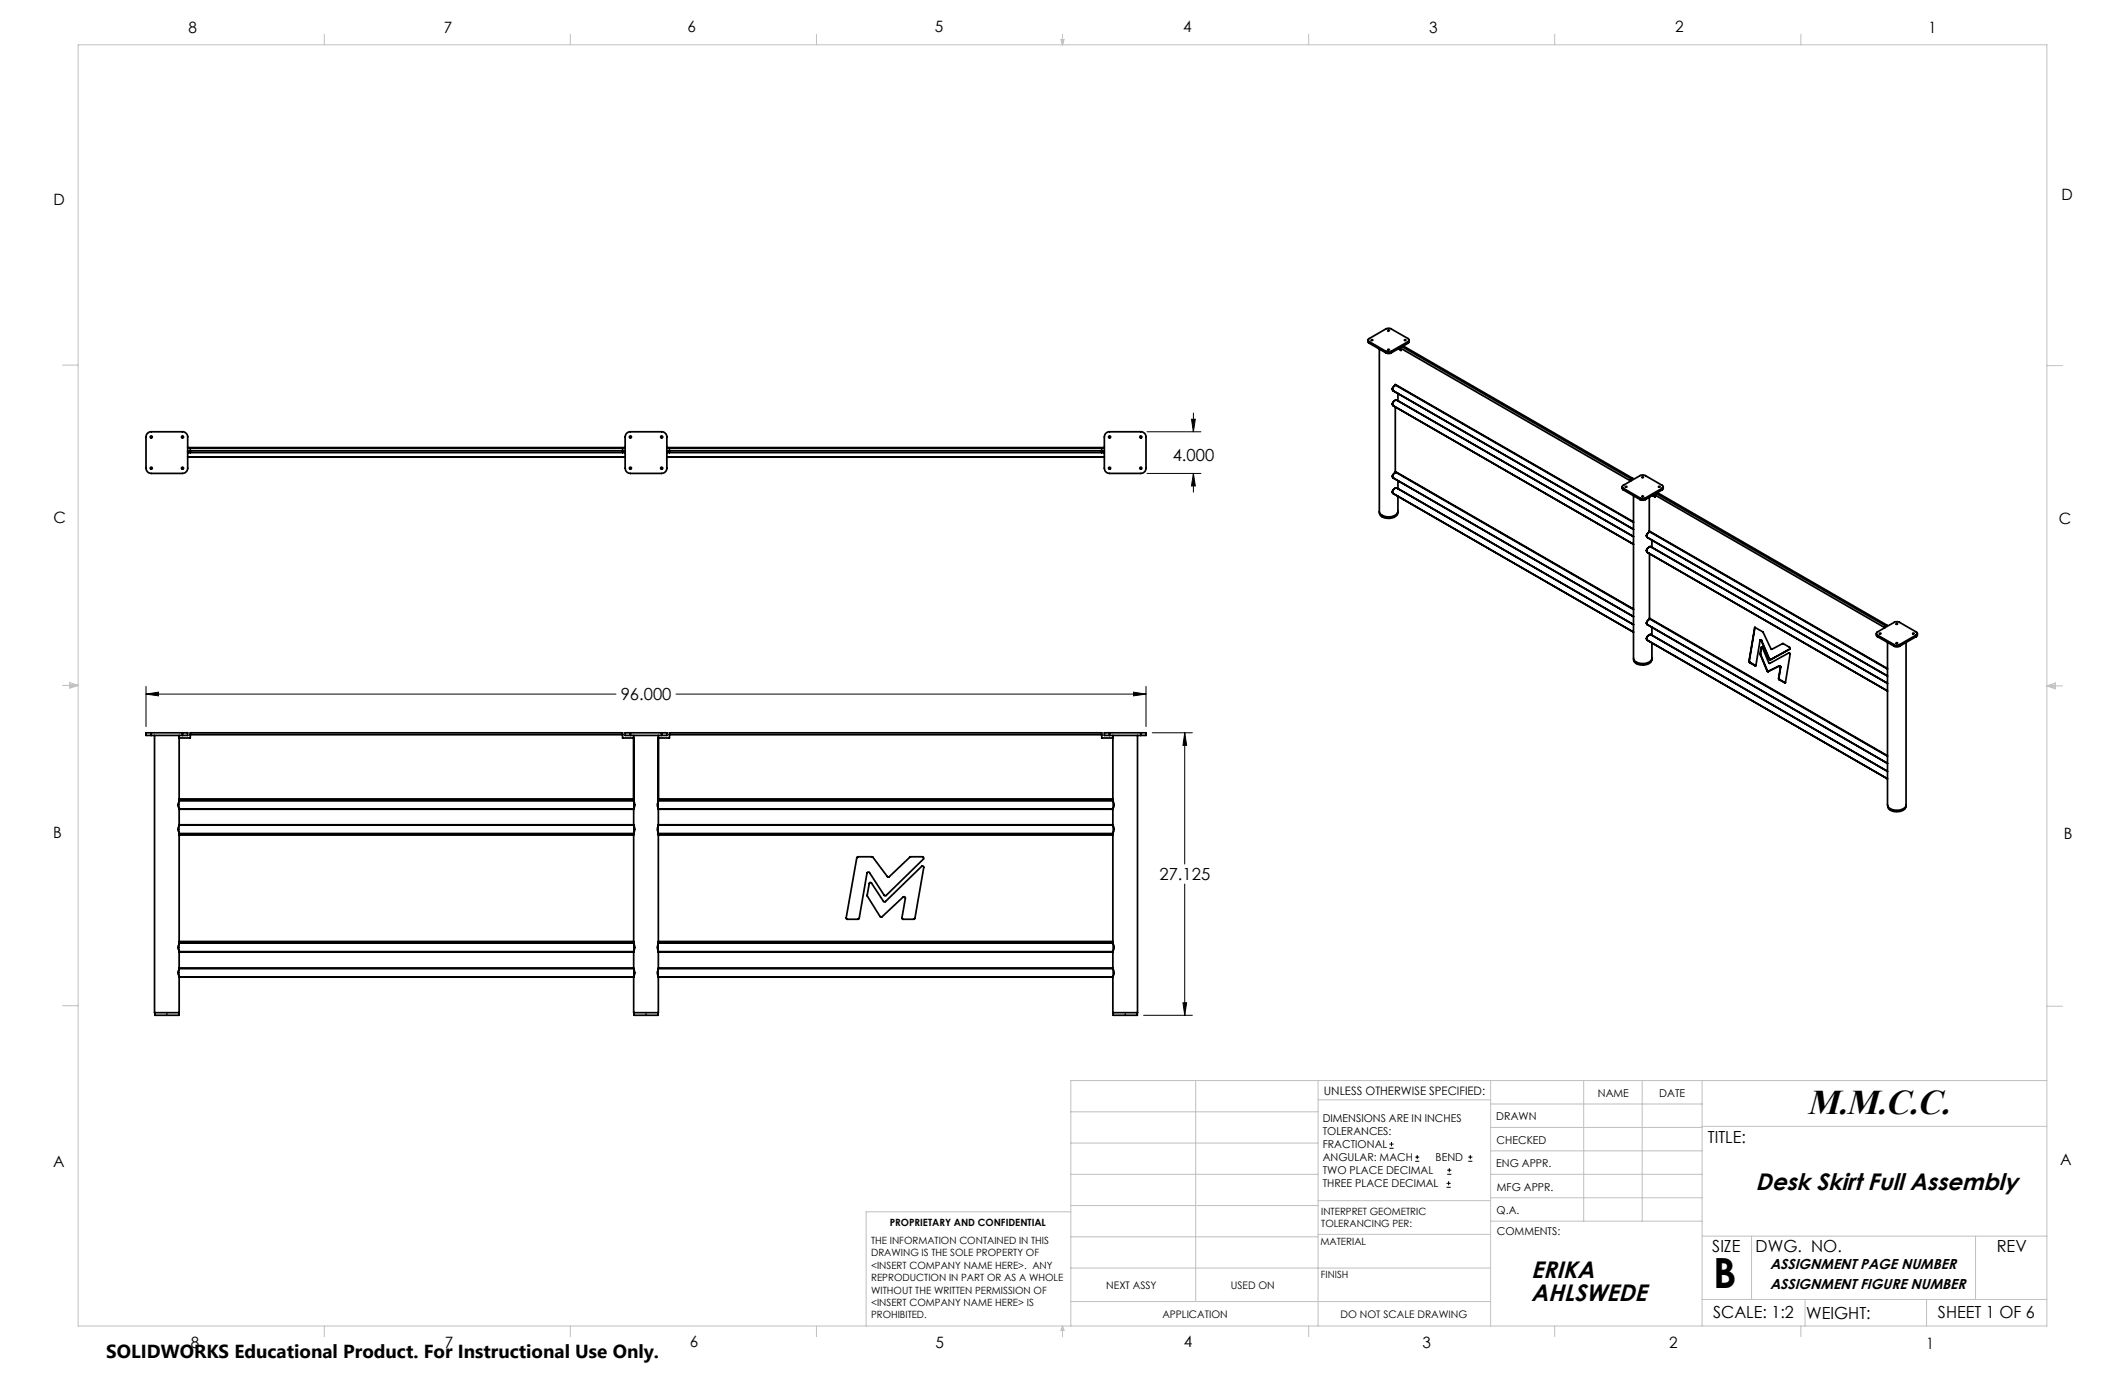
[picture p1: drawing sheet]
<svg xmlns="http://www.w3.org/2000/svg" width="432mm" height="279mm" viewBox="0 0 432 279" stroke-linecap="round" stroke-linejoin="round" font-family="sans-serif">
<g fill="none" stroke="#000" stroke-width=".2">
<path d="M233.1 87.7h10.9M233.1 96.2h10.9M242.1 85.2h.8l-.4 2.5zM242.5 96.2l.4 2.5h-.8zM242.5 83.9v3.8M242.5 96.2v3.8M29.7 139.5v8.1M232.9 139.5v8.1M29.7 141l2.5-.3v.7zM29.7 141h95.5M137.4 141h95.5M230.3 140.7l2.6 .3-2.6 .4z"/>
<path d="M234.1 148.9h8.2M240.7 148.9l.4 2.5h-.7zM240.7 148.9v26.7M240.7 179.6v26.7M232.4 206.3h9.9M240.4 203.8h.7l-.4 2.5zM282.3 233.3h.9M282.3 232.5h.9M282.8 232.1v.8M287.6 236h.8M287.6 235.1h.8M288 234.7v.8"/>
<path d="M294.1 238.6h.8M294.1 237.8h.8M294.5 237.4v.8M298.3 236h.9M298.3 235.1h.9M298.8 234.7v.8M293.9 241.3h.9M293.9 240.5h.9M294.4 240v.8"/>
</g>
<g fill="none" stroke="#c0c0c0" stroke-width=".2">
<path d="M15.9 9.1h400v260.4h-400zM65.9 6.9v2.2M115.9 6.9v2.2M165.9 6.9v2.2M215.6 8h.6l-.3 1.1zM215.7 8l.2 1.1M215.9 6.9v2.2M216 8l-.1 1.1M265.9 6.9v2.2M315.9 6.9v2.2M365.9 6.9v2.2M12.7 74.2h3.2"/>
<path d="M415.9 74.3h3.2M12.7 139.3h3.2M14.2 139.1l1.7 .2M14.2 138.7l1.7 .6-1.7 .5zM15.9 139.3l-1.7 .3M415.9 139.4h3.2M415.9 139.4l1.8-.6v1.2zM415.9 139.4l1.8 .3M417.7 139.2l-1.8 .2M12.7 204.4h3.2M243 219.6v44.9M267.8 219.6v49.9"/>
<path d="M302.9 219.6v49.9M321.8 219.6v28.5M333.7 219.6v28.5M345.9 219.6v49.9M415.9 204.5h3.2M415.9 219.6h-198.3v49.9M217.6 238.6h50.2M217.6 232.3h50.2M217.6 225.9h50.2M267.8 223.5h35.1M302.9 233.9h43M302.9 229.1h43"/>
<path d="M302.9 224.3h43M302.9 238.6h43M345.9 228.9h70M217.6 257.7h85.3M217.6 251.3h50.2M217.6 245h50.2M217.6 246.2h-41.6v23.3M267.8 250.8h35.1M267.8 244h35.1M302.9 248.1h43M302.9 243.4h43M345.9 251.2h70"/>
<path d="M355.9 251.2v12.9M401.4 251.2v12.9M65.9 269.5v2.1M115.9 269.5v2.1M165.9 269.5v2.1M215.9 269.5v2.1M215.9 269.5l.3 .8h-.6zM217.6 264.5h85.3M265.9 269.5v2.1M315.9 269.5v2.1M345.9 264.1h70M365.9 269.5v2.1"/>
<path d="M366.8 264.1v5.4M391.5 264.1v5.4"/>
</g>
<path d="M29.7 141l2.5-.3v.7zM230.3 140.7l2.6 .3-2.6 .4zM240.7 148.9l.4 2.5h-.7zM240.4 203.8h.7l-.4 2.5zM242.1 85.2h.8l-.4 2.5zM242.5 96.2l.4 2.5h-.8z" fill="#000"/>
<g fill="none" stroke="#000" stroke-width=".35">
<path d="M278 69.1v.4l.2 .2M278.2 69.4a.33 .33 0 0 1-.2-.3 .33 .33 0 0 1 .2-.3l3.7-2.1 .7 .1 3.5 2a.34 .34 0 0 1 .2 .3 .34 .34 0 0 1-.2 .3M278.2 69.7l3.4 2M278.2 69.4l3.4 2M278.2 69.4v.3M280.3 70.9v33a1.94 1.94 0 0 0 2.4 1.1l.5-.2a1 1 0 0 0 .9-.9v-3.1M281.6 71.4l.3 .1 .8-.1M281.6 71.7l.3 .1 .8-.1M281.6 71.4v.3M282.7 71.4v.3M282.9 79.1l.2 .3M282.9 79.1l.2 .3 48.8 28.2"/>
<path d="M283.1 78.6l.5-.4-.4 .3-.3 .6zM283.5 78.1l48.4 27.9M283.5 78.2l48.4 28M284.1 79.9v1.5M284.2 70.8l.5 .3M284.7 70.8l46.6 26.9M284.7 70.8v.4l-.6-.3M284.9 70.4l-.2 .4M284.9 70.4l46.6 26.9M284.9 70.4l-2.2 1.3M285.2 70.3l46.6 26.9M285.2 70.3l-.3 .1"/>
<path d="M286.1 69.4l-3.4 2M286.1 69.4v.3M286.1 69.7l-.9 .6M286.3 69.1v.4l-.2 .2M29.9 88.1l.7-.4h6.5a1.07 1.07 0 0 1 1 1.1v6.3a1.07 1.07 0 0 1-1 1.1h-6.4a1.07 1.07 0 0 1-1-1.1v-6.3zM38.1 92.9h88.9M38.1 92h88.9M38.1 91.8h.6M38.1 90.9h88.9M38.1 91.7h.6M38.7 91.6v.4M38.7 91.6v-.5h87.8v.5"/>
<path d="M38.7 91.6h87.8M126.5 91.6v.4M126.5 91.8h.5M126.5 91.7h.5M127.3 88.1l.6-.4h6.5a1.07 1.07 0 0 1 1.1 1.1v6.3a1.07 1.07 0 0 1-1.1 1.1h-6.3a1.07 1.07 0 0 1-1.1-1.1v-6.3zM135.5 92.9h88.9M135.5 92h88.9M135.5 91.8h.5M135.5 90.9h88.9M135.5 91.7h.5M136 91.6v.4M136 91.6v-.5h87.9v.5"/>
<path d="M136 91.6h87.9M223.9 91.6v.4M223.9 91.8h.5M223.9 91.7h.5M224.6 88.1l.7-.4h6.5a1.07 1.07 0 0 1 1.1 1.1v6.3a1.07 1.07 0 0 1-1.1 1.1h-6.3a1.07 1.07 0 0 1-1.1-1.1v-6.3zM283.1 82.4l48.8 28.2M283.1 97.1l48.8 28.2M283.1 82.4a.68 .68 0 0 1-.1-.8 .68 .68 0 0 1 .8-.3l48.1 27.7M283.5 95.8l.1 .2 48.3 27.9M283.5 82.7v13.1M283.5 95.8l48.4 28M283.6 96a.67 .67 0 0 0-.6 .4 .67 .67 0 0 0 .1 .7"/>
<path d="M284.1 97.7v1.6M329.6 98.9v.4l.3 .3M329.9 99.2a.33 .33 0 0 1-.3-.3 .33 .33 0 0 1 .3-.3l3.7-2.1 .7 .1 3.4 2a.33 .33 0 0 1 .3 .3 .33 .33 0 0 1-.3 .3M329.9 99.2l3.3 2M329.9 99.2v.4M329.9 99.6l3.3 1.9M330.3 98.8l.3 .2h-.3zM331.3 97.7v.1M331.3 97.6v.1M331.3 97.6v.2M331.5 97.3l-.2 .4M331.5 97.4l-.2 .2"/>
<path d="M331.5 97.3v.1M331.8 97.2l-.3 .1M331.8 97.2l-.3 .2M337.7 99.2l-3.3 2M337.7 99.2v.4M337.7 99.6l-3.3 1.9M338 98.9v.4l-.3 .3M280.3 104.2a1.62 1.62 0 0 0 2 1.1l1.1-.3a.79 .79 0 0 0 .6-.8M283.1 100.3l48.8 28.1M283.1 100.3a.7 .7 0 0 1-.1-.8 .7 .7 0 0 1 .8-.4l48.1 27.8M331.9 100.8v32.9a1.94 1.94 0 0 0 2.5 1.1l.5-.2a.91 .91 0 0 0 .8-.9v-3.1M333.2 101.2l.4 .1 .8-.1"/>
<path d="M333.2 101.5l.4 .1 .8-.1M333.2 101.2v.3M334.4 101.2v.3M334.6 108.9l.2 .3M334.6 111.9l.2-.5 .6-.3 48.1 27.8M334.6 111.9l.2 .4M334.8 109.2l48.7 28.2M334.8 112.3l48.7 28.1M335.1 107.9l.1 .2M335.1 101.1v6.8M335.1 107.9l48.4 28M335.2 112.5v13.1"/>
<path d="M335.2 108.1l48.3 27.9M335.2 108.1l-.4 .3-.2 .5M335.2 108.1l-.5 .4-.1 .4M335.7 109.7v1.5M335.8 100.6l.5 .3M336.3 100.6l46.6 26.9M336.3 100.6v.4l-.5-.3M336.5 100.3l-.2 .3M336.5 100.3l46.6 26.8M336.5 100.3l.3-.2 46.6 26.9M332 134a1.62 1.62 0 0 0 2 1.1l.9-.2a.9 .9 0 0 0 .7-.9M334.6 126.6l.2 .3"/>
<path d="M334.6 129.8l.2 .3M334.8 126.9l48.7 28.2M334.8 130.1l48.7 28.2M335.2 125.6v.2M335.2 125.6l48.3 28M335.2 125.8l48.3 27.9M335.2 125.8l-.4 .4-.2 .4M335.2 125.8l-.5 .4-.1 .4M335.4 128.9l-.4 .2-.4 .7M335.4 128.9l-.4 .2-.4 .4v.3M335.4 128.9l48.1 27.8M335.7 127.5v1.6"/>
<path d="M355.4 134.4l.1 .3M355.5 134.3l.1 .3M355.5 134.3l-.1 .1M355.5 134.7l1.2 .6M355.6 134.6l-.1 .1M355.6 134.6l1.1 .7M356.6 127.6l.1-.1 1.6 1 1.6 3.4 2.3-1.1 1.5 .8v.3M356.6 127.6l-1.2 6.8M356.6 127.5v.1M356.6 127.5l-1.1 6.8M356.6 127.5h.1M356.7 135.3h.1"/>
<path d="M356.8 135.2l-.1 .1M357.6 132.9l.1 .1M357.7 130l.3 .2M357.7 133l1.4 3.3M357.7 132.8l.1 .2M357.7 132.8l-.1 .1M357.8 133h-.1M357.8 133l1.3 3.3M357.9 130.2l-.2-.2-.9 5.2M357.9 131.6l.1-.1 .1 .1 1.4 3.2 4-2.2 .2 .1-.9 6M357.9 130.2l1.6 3.7M357.9 131.6l-.3 1.3"/>
<path d="M358 130.2h-.1M358 130.2l1.6 3.7M358 131.5l-.1 .1M358 131.5h.1M358 131.5l-.3 1.3M359.1 136.3l.2 .1M359.1 136.3h.1M359.5 133.9l.2 .2M359.6 133.9l.2 .2M359.6 133.9h-.1M359.8 134.1h-.1M361.4 137.8l.1 .3"/>
<path d="M361.5 137.8l.1 .3M361.5 137.8h-.1M361.5 135.3l.3 .3M361.5 138.1l1.2 .6M361.6 138.1l1.1 .6M361.6 138.1h-.1M361.8 135.6l-.4 2.2M361.8 135.6l-.2-.3-2.4 1.2-.1-.2M361.8 135.6h.1M361.8 135.6l-.3 2.2M362.7 138.7h.1M362.8 138.7h-.1"/>
<path d="M363.7 131.9l-4 2.2M363.7 131.9l-3.9 2.2M381.3 128.7v.4l.2 .3M381.5 129a.34 .34 0 0 1-.2-.3 .34 .34 0 0 1 .2-.3l3.7-2.1 .7 .1 3.5 2a.33 .33 0 0 1 .2 .3 .33 .33 0 0 1-.2 .3M381.5 129l3.4 2M381.5 129v.4M381.5 129.4l3.4 1.9M382.9 127.5v.1M383 127.5h-.1M383 127.5v.1M383.1 127.1l-.2 .4M383.1 127.2l-.1 .3"/>
<path d="M383.1 127.1v.1M383.4 127l-.3 .2M383.4 127l-.3 .1M383.5 130.6v32.9a2.13 2.13 0 0 0 3 .9h.2a.85 .85 0 0 0 .6-.9v-32.9M384.9 131l.3 .1 .8-.1M384.9 131.3l.3 .1 .8-.1M384.9 131v.3M386 131v.3M389.4 129l-3.4 2M389.4 129v.4M389.4 129.4l-3.4 1.9M389.6 128.7v.4l-.2 .3"/>
<path d="M30.7 148.9h-1v.5h1M30.7 148.9h6.4M30.7 149.4h6.4M30.7 148.9v.5M31.4 149.4v56.4h5v-7.3M36.4 149.4v13.3M37.1 148.9h1v.5h-1M37.1 148.9v.5M38.7 149.3v-.4h87.8v.4M38.7 149.3h87.8M38.7 149.3v.7h-2.3M126.5 149.3v.7h2.3"/>
<path d="M128.1 148.9h-1.1v.5h1.1M128.1 148.9h6.3M128.1 148.9v.5M128.1 149.4h6.3M128.8 149.4v13.3M133.8 149.4v13.3M134.4 148.9h1.1v.5h-1.1M134.4 148.9v.5M136 149.3v-.4h87.9v.4M136 149.3h87.9M136 149.3v.7h-2.2M223.9 149.3v.7h2.2"/>
<path d="M225.5 148.9h-1.1v.5h1.1M225.5 148.9h6.3M225.5 149.4h6.3M225.5 148.9v.5M226.1 149.4v13.3M231.1 149.4v56.4h-5v-7.3M231.8 148.9h1.1v.5h-1.1M231.8 148.9v.5M36.3 163.5l.1 .9M36.4 162.7l-.1 .8M36.4 167.6l-.1 .6 .1 1.2M36.4 164.4v3.2h92.4v-3.2"/>
<path d="M36.4 164.4h92.4M36.4 162.7h92.4M36.4 169.7h92.4M36.4 162.3h92.4M128.8 162.7l.1 .8M128.8 167.6v.1a2.16 2.16 0 0 1 0 1.7M128.9 163.5l-.1 .9M133.6 163.5l.2 .9M133.6 168.5l.2 .9M133.8 162.7l-.2 .8M133.8 167.6l-.2 .9M133.8 164.4v3.2"/>
<path d="M133.8 169.4v22.2M133.8 164.4h92.3M133.8 162.7h92.3M133.8 169.4h92.3M133.8 167.6h92.3M133.8 169.7h92.3M133.8 162.3h92.3M174.1 174.2l3.2-.1 3.2 4.1 4.4-4.1h2.6l.2 .2-7.7 7.7-.3-.1-3-4.6a.28 .28 0 0 0-.3-.1 .28 .28 0 0 0-.2 .2l-1.6 9.3-2.5 .1-.2-.3zM176.7 179.4h.4l2.4 3.8 .3 .1 7.5-7.3a.26 .26 0 0 1 .3 0 .26 .26 0 0 1 .1 .2l-1.8 10.4-.2 .2h-2.3l-.1-.2 .7-4.1a.28 .28 0 0 0-.2-.3 .28 .28 0 0 0-.3 .1l-4.3 4h-.2l-2.8-4.2zM226.1 162.7l.2 .8M226.1 167.6l.2 .9M226.1 164.4v3.2"/>
<path d="M226.1 169.4v22.2M226.3 163.5l-.2 .9M226.3 168.5l-.2 .9M383.6 163.8a1.57 1.57 0 0 0 2 1.1l.9-.2a1.1 1.1 0 0 0 .8-.9M36.4 191.6l-.1 .6 .1 1.2M36.4 196.8l-.1 .6 .1 1.1M36.4 191.6v-22.2h92.4v22.2M36.4 193.4v3.4M36.4 193.4h92.4M36.4 191.6h92.4M36.4 198.5h92.4M36.4 196.8h92.4"/>
<path d="M36.4 191.3h92.4M128.8 198.5v7.3h5M128.8 191.6v.1a2.25 2.25 0 0 1 0 1.7M128.8 196.8v.1a2.16 2.16 0 0 1 0 1.6M128.8 193.4v3.4M133.6 192.5l.2 .9M133.6 197.7l.2 .8M133.8 191.6l-.2 .9M133.8 196.8l-.2 .9M133.8 198.5l-.1 7.8h-4.9v-.5M133.8 193.4v3.4M133.8 193.4h92.3"/>
<path d="M133.8 191.6h92.3M133.8 198.5h92.3M133.8 196.8h92.3M133.8 191.3h92.3M226.1 191.6l.2 .9M226.1 196.8l.2 .9M226.1 193.4v3.4M226.3 192.5l-.2 .9M226.3 197.7l-.2 .8M31.5 205.8v.5h4.9v-.5M226.2 205.8v.5h4.9v-.5"/>
<circle cx="278.8" cy="69.1" r=".13"/>
<circle cx="282.2" cy="71.1" r=".13"/>
<circle cx="282.2" cy="67.2" r=".13"/>
<circle cx="285.6" cy="69.1" r=".13"/>
<circle cx="30.8" cy="95.1" r=".22"/>
<circle cx="30.8" cy="88.8" r=".22"/>
<circle cx="37.1" cy="95.1" r=".22"/>
<circle cx="37.1" cy="88.8" r=".22"/>
<circle cx="128.1" cy="95.1" r=".22"/>
<circle cx="128.1" cy="88.8" r=".22"/>
<circle cx="134.5" cy="95.1" r=".22"/>
<circle cx="134.5" cy="88.8" r=".22"/>
<circle cx="225.5" cy="95.1" r=".22"/>
<circle cx="225.5" cy="88.8" r=".22"/>
<circle cx="231.8" cy="95.1" r=".22"/>
<circle cx="231.8" cy="88.8" r=".22"/>
<circle cx="333.8" cy="97" r=".13"/>
<circle cx="337.2" cy="99" r=".14"/>
<circle cx="333.8" cy="100.9" r=".13"/>
<circle cx="382.1" cy="128.8" r=".13"/>
<circle cx="385.5" cy="130.7" r=".13"/>
<circle cx="385.5" cy="126.8" r=".13"/>
<circle cx="388.8" cy="128.8" r=".13"/>
</g>
<text font-size="8.5" x="348.1" y="261.8">B</text>
<text font-size="7.3" x="367.2" y="226.3">M.M.C.C.</text>
<g font-size="4.8">
<text x="356.7" y="241.9">Desk Skirt Full Assembly</text>
<text x="311.2" y="259.8">ERIKA</text>
<text x="311.2" y="264.3">AHLSWEDE</text>
</g>
<text font-size="3.8" x="21.6" y="276">SOLIDWORKS Educational Product. For Instructional Use Only.</text>
<g font-size="3.4">
<text x="238.3" y="93.7">4.000</text>
<text x="126.1" y="142.3">96.000</text>
<text x="235.6" y="178.9">27.125</text>
<text x="347.1" y="232.3">TITLE:</text>
<text x="347.9" y="254.3">SIZE</text>
<text x="356.7" y="254.4">DWG. NO.</text>
<text x="405.7" y="254.5">REV</text>
<text x="348.1" y="267.9">SCALE: 1:2</text>
<text x="367" y="268">WEIGHT:</text>
<text x="393.8" y="267.9">SHEET 1 OF 6</text>
</g>
<g font-size="3.2">
<text x="38.3" y="6.7">8</text>
<text x="90.2" y="6.7">7</text>
<text x="139.7" y="6.5">6</text>
<text x="190" y="6.5">5</text>
<text x="240.4" y="6.5">4</text>
<text x="290.4" y="6.7">3</text>
<text x="340.4" y="6.5">2</text>
<text x="391.9" y="6.7">1</text>
<text x="10.9" y="41.6">D</text>
<text x="418.9" y="40.7">D</text>
<text x="10.9" y="106.3">C</text>
<text x="418.4" y="106.4">C</text>
<text x="10.8" y="170.2">B</text>
<text x="419.4" y="170.6">B</text>
<text x="10.8" y="237.2">A</text>
<text x="418.6" y="236.8">A</text>
<text x="38.8" y="273.8">8</text>
<text x="90.4" y="273.8">7</text>
<text x="140.2" y="273.8">6</text>
<text x="190.1" y="273.9">5</text>
<text x="240.5" y="273.8">4</text>
<text x="289" y="273.9">3</text>
<text x="339.1" y="273.8">2</text>
<text x="391.4" y="274.1">1</text>
</g>
<g font-size="2.9">
<text x="359.7" y="257.8">ASSIGNMENT PAGE NUMBER</text>
<text x="359.7" y="261.8">ASSIGNMENT FIGURE NUMBER</text>
</g>
<text font-size="2.4" x="269" y="222.4">UNLESS OTHERWISE SPECIFIED:</text>
<g font-size="2.2">
<text x="268.8" y="228">DIMENSIONS ARE IN INCHES</text>
<text x="304.1" y="227.7">DRAWN</text>
<text x="324.7" y="222.9">NAME</text>
<text x="337.2" y="222.9">DATE</text>
<text x="268.8" y="230.6">TOLERANCES:</text>
<text x="268.8" y="233.3">FRACTIONAL</text>
<text x="304.1" y="232.6">CHECKED</text>
<text x="268.8" y="236">ANGULAR: MACH</text>
<text x="268.8" y="238.6">TWO PLACE DECIMAL</text>
<text x="291.7" y="236">BEND</text>
<text x="304" y="237.2">ENG APPR.</text>
<text x="268.8" y="241.3">THREE PLACE DECIMAL</text>
<text x="304.2" y="241.9">MFG APPR.</text>
<text x="304.1" y="246.7">Q.A.</text>
<text x="304.1" y="250.9">COMMENTS:</text>
</g>
<g font-size="2.1">
<text x="224.8" y="262">NEXT ASSY</text>
<text x="250.1" y="261.9">USED ON</text>
<text x="236.2" y="267.8">APPLICATION</text>
<text x="272.4" y="267.8">DO NOT SCALE DRAWING</text>
</g>
<g font-size="2">
<text x="180.8" y="249.2">PROPRIETARY AND CONFIDENTIAL</text>
<text x="268.5" y="246.8">INTERPRET GEOMETRIC</text>
<text x="268.5" y="249.4">TOLERANCING PER:</text>
<text x="177" y="252.8">THE INFORMATION CONTAINED IN THIS</text>
<text x="177" y="255.3">DRAWING IS THE SOLE PROPERTY OF</text>
<text x="177" y="257.8">&lt;INSERT COMPANY NAME HERE&gt;. ANY</text>
<text x="268.3" y="252.9">MATERIAL</text>
<text x="177" y="260.3">REPRODUCTION IN PART OR AS A WHOLE</text>
<text x="177" y="262.9">WITHOUT THE WRITTEN PERMISSION OF</text>
<text x="268.4" y="259.7">FINISH</text>
<text x="177" y="265.4">&lt;INSERT COMPANY NAME HERE&gt; IS</text>
<text x="177" y="267.9">PROHIBITED.</text>
</g>
</svg>
